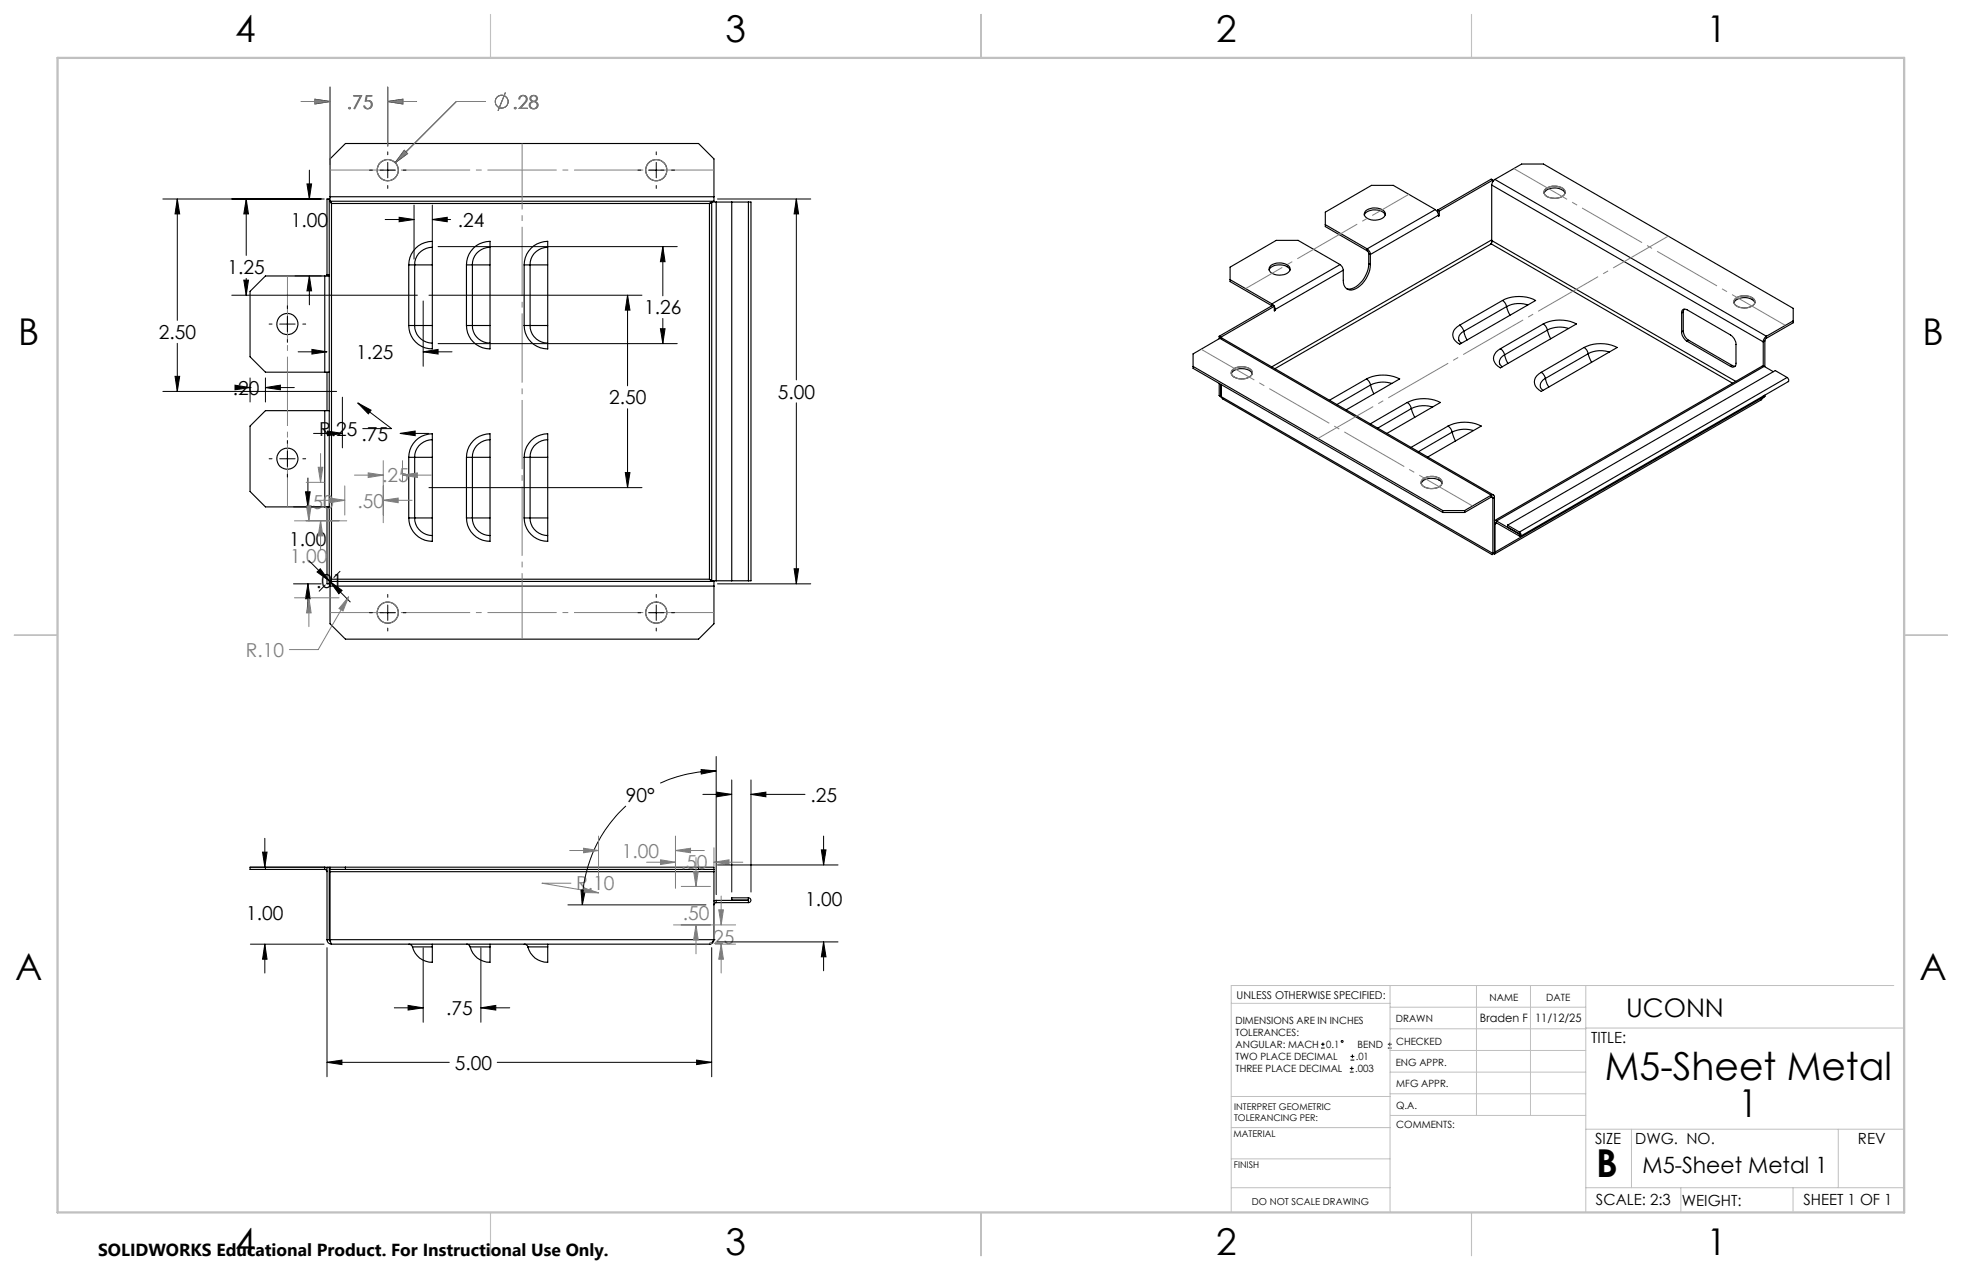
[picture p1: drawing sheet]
<svg xmlns="http://www.w3.org/2000/svg" width="432mm" height="279mm" viewBox="0 0 432 279" stroke-linecap="round" stroke-linejoin="round" font-family="sans-serif">
<g fill="none" stroke="#000" stroke-width=".25">
<path d="M328.5 39.6v.4M328.5 39.6l-11.7 6.8M328.5 39.6l-.3-.2-11.8 6.8M329 39.5a1.6 1.6 0 0 0-.7 1.2M329 39.5l59.8 34.5M329 39.5l5.9-3.4h4.8l55 31.7v3.2l-5.9 3.4M72.5 43.8l.5 1M72.5 43.8h-.5v16.9M72.5 43.8v38.1M72.6 43.3v1M72.6 44.3l.4 .5M72.6 43.3v-8.3l3.4-3.4h77.7l3.4 3.4v8.3"/>
<path d="M72.6 43.3h84.5M72.6 44.3h84.5M73 44.8h83.1M73 44.8v82.6M90 58.3a5.2 5.2 0 0 1 5.1-5.2v23.7a5.2 5.2 0 0 1-5.1-5.2M90 58.3h1.3M90 58.3v13.3M91.3 58.3h3.8M91.3 58.3v13.3M95.1 54.4a3.9 3.9 0 0 0-3.8 3.9M102.7 58.3a5.2 5.2 0 0 1 5.1-5.2v23.7a5.2 5.2 0 0 1-5.1-5.2M102.7 58.3h1.3"/>
<path d="M102.7 58.3v13.3M104 58.3h3.8M104 58.3v13.3M107.8 54.4a3.9 3.9 0 0 0-3.8 3.9M115.4 58.3a5.2 5.2 0 0 1 5.1-5.2v23.7a5.2 5.2 0 0 1-5.1-5.2M115.4 58.3h1.3M115.4 58.3v13.3M116.7 58.3h3.8M116.7 58.3v13.3M120.5 54.4a3.9 3.9 0 0 0-3.8 3.9M156.1 44.8v82.6M156.6 44.4h1"/>
<path d="M156.6 44.4l-.5 .4M156.6 44.4v83.4M157.1 43.3v1M157.1 44.3l-1 .5M157.6 44.4h7.1M157.6 44.4v83.4M161 44.4v83.4M164.7 44.4h.6v83.4h-.6M164.7 44.4v83.4M279.3 59.4a2.97 2.97 0 0 1 4.5-.3l.1 .3M279.7 58.4a3.3 3.3 0 0 1 4.1 .3 1.1 1.1 0 0 1-.8 1.6 3.1 3.1 0 0 1-3.6-.8 .96 .96 0 0 1 .3-1.1zM291.7 49.4l9.2 5.4"/>
<path d="M294.9 58.2a1.6 1.6 0 0 1 .7 1.2M294.9 58.2l-15 8.7M294.9 58.2l-9.2-5.3h-4.8l-10.2 5.9v3.1l9.2 5.4v-.4M295.6 59.4l-15 8.7M300.2 47.3a2.93 2.93 0 0 1 4.7 0M300.5 46.4a3.2 3.2 0 0 1 4.3 .4 1.4 1.4 0 0 1-1.6 1.6 2.6 2.6 0 0 1-3-1.1zM300.9 54.8a1.6 1.6 0 0 1 .7 1.2M300.9 55.2l.3 .6M300.9 54.8v.4M301.2 58a5.9 5.9 0 0 1-4.2 5.6l-.7-.1M301.2 58l.4 .2M301.2 55.8l.4 .2"/>
<path d="M301.2 55.8v2.2M301.6 58.2a6 6 0 0 1-4.2 5.6 1.78 1.78 0 0 1-1.8-2.1v-2.3M301.6 56v2.2M315.9 46.1a1.6 1.6 0 0 1 .7 1.2M315.9 46.1l-15 8.7M315.9 46.1l-9.3-5.3h-4.8l-10.1 5.9v3.1l9.2 5.4M316.4 46.2l.4 .2M316.4 46.2v.5M316.6 47.3l-15 8.7M316.6 47.3v.3l.2-.2M316.6 47.3l.2 .1M316.8 46.4v1"/>
<path d="M328.2 53.6h.1M328.2 53.7l-47.6 27.4M328.2 53.7l53.1 30.6M328.3 52.9l-.1 .8M328.3 40.7l59.8 34.5M328.3 52.8l-48.4 27.9M328.3 52.9l53.7 31M328.3 40.7v12.2M328.3 53.1l-.1 .6M339.8 42.5a2.89 2.89 0 0 1 4.2-.6l.4 .6M340.1 41.6a3.2 3.2 0 0 1 4.3 .3 1.21 1.21 0 0 1-1.1 1.6 3.3 3.3 0 0 1-3.4-.7 .83 .83 0 0 1 .2-1.2zM71.5 60.7h1"/>
<path d="M71.5 60.7v21.2M71.5 60.7h-13.1l-3.4 3.4v14.4l3.4 3.4h13.1M72 60.5h.5M90 71.6h1.3M91.3 71.6a3.9 3.9 0 0 0 3.8 3.9M91.3 71.6h3.8M102.7 71.6h1.3M104 71.6a3.9 3.9 0 0 0 3.8 3.9M104 71.6h3.8M115.4 71.6h1.3M116.7 71.6a3.9 3.9 0 0 0 3.8 3.9M116.7 71.6h3.8"/>
<path d="M268.3 74v.5M268.3 74l.4 .2M268.5 74.4h.5l59.7 34.5M268.5 74.4l-5.9 3.5v3.1l54.9 31.7M268.5 74.4l59.7 34.5M268.7 74.2v.2M270.7 61.5l9.2 5.4M279.9 66.9l.5 .4M280.5 67.5l.1 .6M280.5 67.4l-11.8 6.8M280.5 67.4v1l.1-.1M280.5 67.4l-.4-.2-11.8 6.8"/>
<path d="M280.5 68l.1 .1M280.5 68.2l.1 .1M280.6 68.1v.2M321.2 71.5l.6 .6 .4 .8M322.2 72.9a1.47 1.47 0 0 0-.7 2.5l.1 .1M322.2 72.9l.7 1.9M330.2 76.7a1.96 1.96 0 0 1 .9 1.4M330.7 66.1a8 8 0 0 1 7.3 0l-16.8 9.6a2.21 2.21 0 0 1-1.5-2.1 2.21 2.21 0 0 1 1.5-2.1M330.7 66.1a2.05 2.05 0 0 1 .9 1.4M330.7 66.1l-9.5 5.4M331.1 78.1a1.47 1.47 0 0 0-.7 2.4l.2 .2M331.1 78.1l.8 1.9"/>
<path d="M331.6 67.5l.7 1.9M331.6 67.5l-9.4 5.4M336.2 67.1a5.8 5.8 0 0 0-4.6 .4M339.7 71.3a8.3 8.3 0 0 1 7.3 0l-16.8 9.6a2.21 2.21 0 0 1-1.5-2.1 2.21 2.21 0 0 1 1.5-2.1M339.7 71.3a2.04 2.04 0 0 1 .8 1.3M339.7 71.3l-9.5 5.4M340.5 72.6l.8 1.9M340.5 72.6l-9.4 5.5M345.2 72.3a5.9 5.9 0 0 0-4.7 .3M348.6 76.4a8.3 8.3 0 0 1 7.3 0l-16.7 9.7a2.21 2.21 0 0 1-1.5-2.1 2.21 2.21 0 0 1 1.5-2.1M348.6 76.4a1.93 1.93 0 0 1 .9 1.4M348.6 76.4l-9.4 5.5"/>
<path d="M349.5 77.8l.8 1.9M349.5 77.8l-9.4 5.5M354.2 77.4a6.1 6.1 0 0 0-4.7 .4M370.1 73a2.61 2.61 0 0 0 1.2 2.1M370.1 68.9a.74 .74 0 0 1 .4-.8 .74 .74 0 0 1 .8 .1l9.6 5.5a2.61 2.61 0 0 1 1.2 2.1v4.1a.74 .74 0 0 1-.4 .8 .74 .74 0 0 1-.8-.1M370.1 68.9v4.1M370.5 72.8a2.61 2.61 0 0 0 1.2 2.1M370.5 68.7l-.4 .2M370.5 72.8l-.4 .2M370.5 68.7v4.1M370.6 68l-.1 .7M371.3 75.1l9.6 5.5"/>
<path d="M371.7 74.9l-.4 .2M371.7 74.9l9.5 5.5M381.6 66.6a2.92 2.92 0 0 1 4.6 0M381.8 65.9a3.3 3.3 0 0 1 4.3 0 1.08 1.08 0 0 1-.8 1.6 3.1 3.1 0 0 1-3.6-.8zM388.1 75.2v5.3M388.4 75l-.3 .2M388.4 75v5.7M388.8 74a1.6 1.6 0 0 0-.7 1.2M388.8 74.4l-.4 .6M388.8 74v.4M394.7 70.6l-5.9 3.4M71.5 81.9h1"/>
<path d="M71.5 90.3h1M71.5 90.3v21.2M71.5 90.3h-13.1l-3.4 3.4v14.4l3.4 3.4h13.1M72 81.9v8.4M72.5 81.9v8.4M72.5 90.3v38.1M95.1 96.7a3.9 3.9 0 0 0-3.8 3.9M107.8 96.7a3.9 3.9 0 0 0-3.8 3.9M120.5 96.7a3.9 3.9 0 0 0-3.8 3.9M262.6 80.6l54.9 31.7M268.3 87l.6 .5M268.3 87l.4 .2"/>
<path d="M268.3 84.3v2.7M268.7 84.6v2.6M268.7 87.2h.1M268.8 87.3l.3 .5 59.3 34.2M268.8 87.3l59.7 34.4M268.8 84.6v2.7M268.8 87.1l-.1 .1M271 82.2a2.62 2.62 0 0 1 3.3-1 1.73 1.73 0 0 1 1.3 1M271.3 81.4a3.2 3.2 0 0 1 4.3 .3 1.26 1.26 0 0 1-1.2 1.5 3.1 3.1 0 0 1-3.3-.7 .87 .87 0 0 1 .2-1.1zM300.7 83.4a8.3 8.3 0 0 1 7.3 0l-11.7 6.8M300.7 83.4l.6 .5 .3 .8M300.7 83.4l-8.1 4.7"/>
<path d="M301.6 84.7l.8 1.9M301.6 84.7l-7.4 4.3M306.3 84.3a6.3 6.3 0 0 0-4.7 .4M309.7 88.5a8.3 8.3 0 0 1 7.3 0l-11.8 6.9M309.7 88.5l.5 .4 .4 1M309.7 88.5l-8.1 4.7M310.6 89.9l.8 1.9M310.6 89.9l-7.4 4.3M315.3 89.5a6.3 6.3 0 0 0-4.7 .4M318.7 93.7a8.3 8.3 0 0 1 7.3 0l-11.8 6.8M318.7 93.7l.6 .6 .3 .8M318.7 93.7l-8.1 4.7"/>
<path d="M319.6 95.1l.7 1.9M319.6 95.1l-7.4 4.3M324.3 94.7a6.3 6.3 0 0 0-4.7 .4M339.2 81.9l.7 .8 .2 .6M340.1 83.3a1.47 1.47 0 0 0-.7 2.4l.2 .2M340.1 83.3l.8 1.9M381.2 80.4l.7 .2M381.2 80.4l-.3 .2M387.9 87.5l-.3 .5-58.7 33.9M387.9 87.5l-58.9 34M387.9 87.2v.3M387.9 87.3l.2 .1"/>
<path d="M387.9 87.4h.2M388.1 87.1v.3M388.3 80.6h-.5l-58.9 33.9 .5 .1M388.3 80.6l-58.9 34M388.3 80.6l2 1.2M388.4 87.2l-.6 .5M388.4 87.2l-.3 .2M388.4 86.9v.3M393.3 83l.4 .5-.1 .5-59 34M393.3 83l-58.9 34.1M393.3 83l-2.6-1.5-58.9 34M71.5 111.5h1"/>
<path d="M72 111.5v16.9h.5M72 111.8h.5M90 100.6a5.2 5.2 0 0 1 5.1-5.2v23.7a5.2 5.2 0 0 1-5.1-5.2M90 100.6h1.3M90 113.9h1.3M90 100.6v13.3M91.3 113.9a3.9 3.9 0 0 0 3.8 3.9M91.3 100.6h3.8M91.3 113.9h3.8M91.3 100.6v13.3M102.7 100.6a5.2 5.2 0 0 1 5.1-5.2v23.7a5.2 5.2 0 0 1-5.1-5.2M102.7 100.6h1.3"/>
<path d="M102.7 113.9h1.3M102.7 100.6v13.3M104 113.9a3.9 3.9 0 0 0 3.8 3.9M104 100.6h3.8M104 113.9h3.8M104 100.6v13.3M115.4 100.6a5.2 5.2 0 0 1 5.1-5.2v23.7a5.2 5.2 0 0 1-5.1-5.2M115.4 100.6h1.3M115.4 113.9h1.3M115.4 100.6v13.3M116.7 113.9a3.9 3.9 0 0 0 3.8 3.9M116.7 100.6h3.8"/>
<path d="M116.7 113.9h3.8M116.7 100.6v13.3M312.8 106.4a2.91 2.91 0 0 1 4.5-.3l.1 .3M312.9 105.6a3.1 3.1 0 0 1 4.4 .1 1.1 1.1 0 0 1-.9 1.5 3.1 3.1 0 0 1-3.6-.7l-.1-.3zM317.5 112.3h4.8M317.5 112.7h4.8M317.5 112.3v.4M322.3 112.3v.4M328.2 108.9a.44 .44 0 0 1 .5 0 .44 .44 0 0 1 .2 .5M328.2 109.4l.2-.1 .1 .3M328.2 108.9v.5M328.2 108.9l-5.9 3.4"/>
<path d="M328.2 109.4l-5.9 3.3M328.2 109.4l.3 .2M328.5 109.6v12.1M328.9 109.4l-.4 .2M328.9 109.4v12.1l-.4 .2M328.9 115.2l.1 .1M329 115.3v6.2M329.4 115a.19 .19 0 0 0-.3 0 .19 .19 0 0 0-.1 .3M329.4 114.6v.4M329.4 114.6l5 2.9M329.4 115l5 2.9M329.4 115l-.4 .3"/>
<path d="M331.8 115.5v.5l2.6 1.5M331.8 115.5l2.6 1.6M334.4 117.1l.4 .4v.4h-.4M334.4 117.5h.1M334.4 117.1v.8M72.6 127.9v1M72.6 128.9v8.3l3.4 3.4h77.7l3.4-3.4v-8.3M72.6 128.9h84.5M72.6 127.9h84.5M73 127.4l-.5 1M73 127.4l-.4 .5M73 127.4h83.1"/>
<path d="M156.1 127.4l.5 .4M156.1 127.4l1 .5M156.6 127.8h1M157.1 127.9v1M157.6 127.8h7.1M328.8 121.6l-.4 .4 .1-.3M328.9 121.4l.1 .1M329 121.5l-.1 .4-.4-.2M58.4 190.8v.5M71.5 191.3l.3 .1 .2 .4M71.5 190.8l.5 .1M71.5 190.8v.5"/>
<path d="M71.5 190.8h-16.5v.5h16.5M72.6 191.3v.5M72.6 191.3v-.5h84.5v.5M72.6 191.8v14.9M72.6 191.3h84.5M72.6 191.8h84.5M76 190.8v.5M153.7 190.8v.5M157.1 191.3v.5M157.1 191.8v14.9M157.6 198.6l-.3 .1-.2 .4M157.6 198.1l-.5 .1"/>
<path d="M157.6 198.1v.5M157.6 198.1h7.1M157.6 198.6h7.1M164.7 197.5a.53 .53 0 0 1 .6 .5 .53 .53 0 0 1-.6 .6M164.7 198v.1M164.7 197.5v.5M164.7 198.1v.5M164.7 197.5h-3.7v.5h3.7M72 206.7a.96 .96 0 0 0 1 1M72 206.7v-15.9h.5v15.9M72 206.7h.5M72.5 206.7l.2 .5"/>
<path d="M72.6 206.7l.4 1M72.6 206.7h.1M72.6 206.7h84.5M73 207.7h83.1M90 207.7l.6 .3 .2 .3M90.8 208.3h4.3M90.8 208.3a4.3 4.3 0 0 0 4.3 3.4v-3.4M95.1 207.7v.6M102.7 207.7l.6 .3 .2 .3M103.5 208.3h4.3M103.5 208.3a4.3 4.3 0 0 0 4.3 3.4v-3.4M107.8 207.7v.6"/>
<path d="M115.4 207.7l.6 .3 .2 .3M116.2 208.3h4.3M116.2 208.3a4.3 4.3 0 0 0 4.3 3.4v-3.4M120.5 207.7v.6M157.1 206.7l-.5 .7-.5 .3M157.1 206.7a.96 .96 0 0 1-1 1M157.1 206.7h.1"/>
<circle cx="85.3" cy="37.4" r="2.33"/>
<circle cx="144.4" cy="37.4" r="2.33"/>
<circle cx="63.2" cy="71.3" r="2.33"/>
<circle cx="63.3" cy="100.9" r="2.32"/>
<circle cx="85.3" cy="134.8" r="2.33"/>
<circle cx="144.4" cy="134.8" r="2.33"/>
</g>
<g fill="none" stroke="#000" stroke-width=".22">
<path d="M72.6 19.2v17M85.3 19.2v12.9M66.3 22.3h6.3M68.1 37.4v6.4M69.3 21.8l3.3 .5-3.3 .6zM81.3 37.4h.7M83.6 37.4h3.4M85.3 22.3l3.4-.5v1.1zM85.3 22.3h6.4M85.3 33.4v.6M85.3 35.7v3.4M88.7 37.4h.7"/>
<path d="M89 33.1l.7 .7-2.7 2zM106.8 22.3h-6.4l-13.4 13.5M111.2 20.4l-1.6 4M140.4 37.4h.6M142.7 37.4h3.4M144.4 33.4v.6M144.4 35.7v3.4M147.8 37.4h.6M35.8 43.8h35.6M39 43.8l.5 3.3h-1zM39 43.8v26.7M54.2 43.8l.5 3.3h-1z"/>
<path d="M54.2 43.8v12.4M67.6 40.5h1l-.5 3.3zM84.8 48.3h6.3M85.3 40.8v.7M87.8 47.8l3.3 .5-3.3 .5zM91.1 45.1v11.9M95.1 48.3l3.3-.5v1zM95.1 45.1v7.9M95.1 48.3h4.1M96.4 54.3h52.6M144.4 40.8v.7M145.9 54.3l.5 3.3h-1.1z"/>
<path d="M145.9 54.3v10.8M157.9 43.8h20.5M175.3 43.8l.5 3.3h-1zM175.3 43.8v39.8M39 75.5v10.6M51 64.9h40.9M53.7 61.6h1l-.5 3.3zM54.2 61.2v3.7M59.2 71.3h.7M61.6 71.3h3.3M63.3 67.3v.6M63.3 69.6v3.4"/>
<path d="M63.3 74.7v.6M64.9 60.7h5.8M65.6 77.4h6.4M66.6 71.3h.7M68.1 60.7l.5 3.3h-1zM68.1 60.7v6.4M68.7 76.9l3.3 .5-3.3 .5zM93.1 77.4l3.3-.5v1zM93.1 66.2v14.4M93.1 77.4h6.4M94.4 64.9h46.9M96.4 75.6h52.6"/>
<path d="M138.1 64.9l.5 3.3h-1zM138.1 64.9v20M145.3 72.3h1.1l-.5 3.3zM145.9 70.1v5.5M35.8 86.1h38.3M38.5 82.8h1l-.5 3.3zM51.7 84.7l3.3 .6-3.3 .5zM55 85.3h.1M55 83.1v5.3M58.4 85.3l3.3-.6v1.1zM58.4 83.1v5.3M58.4 85.3h6.4"/>
<path d="M63.3 96.9v.6M63.3 99.2v3.4M69 95.4h6.4M72.1 94.8l3.3 .6-3.3 .4zM75.4 87.4v11.1M78.7 88.7l3 1.5-.6 .9zM78.7 88.7l7.5 5.6h-6.4M88.1 95.4l3.3-.6v1zM88.1 95.4h6.3M138.1 89.9v17.4M175.3 88.6v39.8M59.2 100.9h.7"/>
<path d="M61.6 100.9h3.3M63.3 104.3v.7M64.6 111.5h6.1M66.6 100.9h.7M67.2 108.2h1.1l-.5 3.3zM67.8 105.2v6.3M94.4 107.3h46.9M137.6 104h1l-.5 3.3zM64.6 128.4h6.1M67.8 128.4l.5 3.3h-1.1zM67.8 128.4v6.4M68 123.3l4.5 4.5"/>
<path d="M69.8 125.8l.7-.7 2 2.7zM71.6 128.7l-1.4 1.4M72.6 127.9l2.7 2-.7 .7zM72.6 127.9l4.5 4.5M74.8 125.7l-1.3 1.3M81.3 134.8h.7M83.6 134.8h3.4M85.3 130.8v.6M85.3 133.1v3.4M85.3 138.2v.6M88.7 134.8h.7M140.4 134.8h.6"/>
<path d="M142.7 134.8h3.4M144.4 130.8v.6M144.4 133.1v3.4M144.4 138.2v.6M147.8 134.8h.6M157.9 128.4h20.5M174.8 125.1h1l-.5 3.3zM137.8 177.3a29.3 29.3 0 0 0-9.6 21.8M154.3 169.3l3.3 .3-3.3 .7zM154.7 174.8h6.3M157.6 169.6a29.2 29.2 0 0 0-12.3 2.7M157.6 166.4v30.4"/>
<path d="M157.7 174.3l3.3 .5-3.3 .5zM161 171.6v24.7M165.3 174.8l3.3-.5v1zM165.3 171.6v24.7M165.3 174.8h11.9M55.1 190.8h16.2M57.8 187.5h1l-.5 3.3zM58.3 184.4v6.4M125 199.1h30.4M127.8 195.8h1l-.6 3.3zM157.9 190.3h26.5M180.8 187h1l-.5 3.3z"/>
<path d="M181.3 183.9v6.4M55.1 207.7h16.2M58.3 207.7l.5 3.3h-1zM58.3 207.7v6.4M72 208.5v28.4M93.1 208.5v16.4M105.8 208.5v16.4M156.6 208.5v28.4M157.9 207.2h26.5M181.3 207.2l.5 3.3h-1zM181.3 207.2v6.4M72 233.7l3.2-.5v1z"/>
<path d="M72 233.7h26.9M86.8 221.7h6.3M89.8 221.2l3.3 .5-3.3 .5zM105.8 221.7l3.3-.5v1zM105.8 221.7h6.4M109.4 233.7h47.2M153.3 233.2l3.3 .5-3.3 .5zM290.7 230.6h.8M290.7 229.7h.8M291.1 229.3v.9M297.1 235.9h.8M297.1 235.1h.8"/>
<path d="M297.2 233.2h.9M297.2 232.4h.9M297.5 234.6v.9M297.6 232v.8M305.4 230.6h.9M305.4 229.7h.9M305.9 229.3v.9"/>
<circle cx="110.4" cy="22.4" r="1.42"/>
<circle cx="295.4" cy="229.1" r=".2"/>
</g>
<g fill="none" stroke="#808080" stroke-width=".22">
<path d="M72.6 19.2v17M85.3 19.2v12.9M66.3 22.3h6.3M69.3 21.8l3.3 .5-3.3 .6zM85.3 22.3l3.4-.5v1.1zM85.3 22.3h6.4M89 33.1l.7 .7-2.7 2zM106.8 22.3h-6.4l-13.4 13.5M111.2 20.4l-1.6 4M70.6 99.8v6.3M64.8 114.6h11.5M67.4 106.1h4"/>
<path d="M67.5 111.3h1l-.5 3.3zM68 108.2v6.4M69.5 110.1h6.4M70 102.8h1l-.4 3.3zM70.6 114.6l.4 3.3h-1zM70.6 114.6v6.3M72.6 109.6l3.3 .5-3.3 .5zM75.9 106.9v6.4M78 104.5h6.3M81 104l3.3 .5-3.3 .6zM84.3 110.1l3.3-.5v1zM84.3 101.4v13.6"/>
<path d="M84.3 110.1h6.4M88.6 104.5l3.3-.5v1.1zM88.6 101.4v4.4M88.6 104.5h6.3M64.8 131.5h9.8M68 131.5l.5 3.3h-1zM68 131.5v6.4M76.7 131.3l-1.2 3.1-.9-.5zM76.7 131.3l-6.7 11.6h-6.3M125.4 187.1h6.3M125.7 194.3h-6.4l12.5 2.1M128.4 186.6l3.3 .5-3.3 .5z"/>
<path d="M128.6 195.4l3.2 1h-3.4zM131.7 183.9v9.8M142.3 189.7h6.4M145.4 189.2l3.3 .5-3.3 .5zM148.7 187.1l3.3-.5v1zM148.7 183.9v11.5M148.7 187.1h6.3M149.9 195h6.5M152.6 191.7h1.1l-.5 3.3zM153.2 188.7v6.3M157.1 189.7l3.3-.5v1zM157.1 186.5v4"/>
<path d="M157.1 189.7h6.4M158.7 197.1v6.4M148.2 203.5h13.7M153.2 203.5l.5 3.3h-1.1zM153.2 203.5v6.3M157.4 207.7h4.5M158.2 200.2h1l-.5 3.3zM158.7 207.7l.5 3.3h-1zM158.7 207.7v6.4"/>
<circle cx="110.4" cy="22.4" r="1.42"/>
</g>
<g fill="none" stroke="#808080" stroke-width=".25">
<path d="M340 41.7a3.2 3.2 0 0 1 4.4 .2 1.41 1.41 0 0 1-1.5 1.7 2.79 2.79 0 0 1-3-1l-.1-.4zM381.9 65.7a3.1 3.1 0 0 1 4.3 .5 1.65 1.65 0 0 1-2 1.5 2.1 2.1 0 0 1-2.6-1.4zM271.3 81.4a3.2 3.2 0 0 1 4.3 .3 1.41 1.41 0 0 1-1.6 1.6 2.7 2.7 0 0 1-3-1.1zM313.1 105.4a3.2 3.2 0 0 1 4.2 .4l.1 .1a1.56 1.56 0 0 1-1.8 1.6 2.48 2.48 0 0 1-2.9-1.3z"/>
<circle cx="85.3" cy="37.4" r="2.32"/>
<circle cx="144.4" cy="37.4" r="2.33"/>
<circle cx="85.3" cy="134.8" r="2.33"/>
<circle cx="144.4" cy="134.8" r="2.32"/>
</g>
<path d="M333.2 37.1l59.7 34.5M264.3 76.8l59.8 34.5" fill="none" stroke="#808080" stroke-width=".22" stroke-dasharray="15.2 1.3 1.3 1.3" stroke-dashoffset="1.7" stroke-linecap="butt"/>
<path d="M274.1 63.5l36-20.7" fill="none" stroke="#808080" stroke-width=".22" stroke-dasharray="15.2 1.3 1.3 1.3" stroke-dashoffset="5.9" stroke-linecap="butt"/>
<path d="M367.2 51.9l-77.1 44.6" fill="none" stroke="#808080" stroke-width=".22" stroke-dasharray="15.2 1.3 1.3 1.3" stroke-dashoffset="1.2" stroke-linecap="butt"/>
<path d="M72.7 37.4h84.5M72.7 134.8h84.5" fill="none" stroke="#808080" stroke-width=".22" stroke-dasharray="15.2 1.3 1.3 1.3" stroke-dashoffset="3.5" stroke-linecap="butt"/>
<path d="M63.3 111.5v-50.8" fill="none" stroke="#808080" stroke-width=".22" stroke-dasharray="15.2 1.3 1.3 1.3" stroke-dashoffset="1.3" stroke-linecap="butt"/>
<path d="M114.9 31.6v109" fill="none" stroke="#808080" stroke-width=".22" stroke-dasharray="15.2 1.3 1.3 1.3" stroke-dashoffset=".7" stroke-linecap="butt"/>
<g fill="none" stroke="#c0c0c0" stroke-width=".22">
<path d="M305.9 216.8v49.9M324.9 216.8v28.6M336.8 216.8v28.6M349 216.8v49.9M416.8 216.8h-145.8v49.9M271 220.7h34.9M305.9 231.1h43.1M305.9 226.3h43.1M305.9 221.6h43.1M305.9 235.9h43.1M349 226.2h70.1M271 255h34.9"/>
<path d="M271 248.1h35M271 241.2h35M305.9 240.6h43.1M306 245.4h43M349 248.4h70.1M359.1 248.4v12.9M404.6 248.4v12.9M271 261.3h34.9M349 261.3h70.1M369.9 261.3v5.4M394.6 261.3v5.4"/>
</g>
<path d="M107.9 3.2v9.5M215.9 3.2v9.5M323.8 3.2v9.5M3.1 139.7h9.6M419.1 139.7h9.5M107.9 266.7v9.6M215.9 266.7v9.6M323.8 266.7v9.6" fill="none" stroke="#c0c0c0" stroke-width=".25"/>
<path d="M12.7 12.7h406.4v254h-406.4z" fill="none" stroke="#c0c0c0" stroke-width=".5"/>
<path d="M174.8 125.1h1l-.5 3.3zM175.3 43.8l.5 3.3h-1zM72.6 127.9l2.7 2-.7 .7zM69.8 125.8l.7-.7 2 2.7zM67.8 128.4l.5 3.3h-1.1zM67.2 108.2h1.1l-.5 3.3zM68.1 60.7l.5 3.3h-1zM67.6 40.5h1l-.5 3.3zM145.3 72.3h1.1l-.5 3.3zM145.9 54.3l.5 3.3h-1.1zM95.1 48.3l3.3-.5v1zM87.8 47.8l3.3 .5-3.3 .5zM53.7 61.6h1l-.5 3.3zM54.2 43.8l.5 3.3h-1zM93.1 77.4l3.3-.5v1zM68.7 76.9l3.3 .5-3.3 .5zM138.1 64.9l.5 3.3h-1zM137.6 104h1l-.5 3.3zM89 33.1l-2 2.7 2.7-2zM69.3 21.8l3.3 .5-3.3 .6zM85.3 22.3l3.4-.5v1.1zM78.7 88.7l2.4 2.4 .6-.9zM38.5 82.8h1l-.5 3.3zM39 43.8l.5 3.3h-1zM72.1 94.8l3.3 .6-3.3 .4zM88.1 95.4l3.3-.6v1zM58.4 85.3l3.3-.6v1.1zM51.7 84.7l3.3 .6-3.3 .5zM72 233.7l3.2-.5v1zM153.3 233.2l3.3 .5-3.3 .5zM181.3 207.2l.5 3.3h-1zM180.8 187h1l-.5 3.3zM57.8 187.5h1l-.5 3.3zM58.3 207.7l.5 3.3h-1zM127.8 195.8l.4 3.3 .6-3.3zM154.3 169.3v1l3.3-.7zM157.7 174.3l3.3 .5-3.3 .5zM165.3 174.8l3.3-.5v1zM89.8 221.2l3.3 .5-3.3 .5zM105.8 221.7l3.3-.5v1z" fill="#000"/>
<path d="M89 33.1l-2 2.7 2.7-2zM69.3 21.8l3.3 .5-3.3 .6zM85.3 22.3l3.4-.5v1.1zM67.5 111.3h1l-.5 3.3zM68 131.5l.5 3.3h-1zM72.6 109.6l3.3 .5-3.3 .5zM84.3 110.1l3.3-.5v1zM70.6 114.6l.4 3.3h-1zM70 102.8h1l-.4 3.3zM81 104l3.3 .5-3.3 .6zM88.6 104.5l3.3-.5v1.1zM76.7 131.3l-2.1 2.6 .9 .5zM148.7 187.1l3.3-.5v1zM128.4 186.6l3.3 .5-3.3 .5zM152.6 191.7h1.1l-.5 3.3zM153.2 203.5l.5 3.3h-1.1zM145.4 189.2l3.3 .5-3.3 .5zM157.1 189.7l3.3-.5v1zM158.2 200.2h1l-.5 3.3zM158.7 207.7l.5 3.3h-1zM128.6 195.4l-.2 1h3.4z" fill="#808080"/>
<g font-size="8.5">
<text x="353.2" y="237.7">M5-Sheet Metal</text>
<text x="382.6" y="245.8">1</text>
<text x="351.3" y="259">B</text>
</g>
<g font-size="8.1">
<text x="51.7" y="9.3">4</text>
<text x="159.7" y="9.3">3</text>
<text x="267.6" y="9.3">2</text>
<text x="375.6" y="9.3">1</text>
<text x="4" y="76">B</text>
<text x="423.1" y="76">B</text>
<text x="3.3" y="215.7">A</text>
<text x="422.4" y="215.7">A</text>
<text x="51.7" y="276">4</text>
<text x="159.7" y="276">3</text>
<text x="267.6" y="276">2</text>
<text x="375.6" y="276">1</text>
</g>
<text font-size="5.6" x="357.9" y="223.8">UCONN</text>
<text font-size="4.9" x="361.5" y="258.1">M5-Sheet Metal 1</text>
<g font-size="4.2">
<text x="76.3" y="23.9">.75</text>
<text x="112.8" y="23.9">.28</text>
<text x="64" y="49.9">1.00</text>
<text x="100.8" y="49.9">.24</text>
<text x="50.1" y="60.3">1.25</text>
<text x="141.8" y="69.1">1.26</text>
<text x="34.9" y="74.6">2.50</text>
<text x="78.4" y="79">1.25</text>
<text x="51.3" y="86.8">.20</text>
<text x="134" y="89">2.50</text>
<text x="171.2" y="87.7">5.00</text>
<text x="70.3" y="95.9">R.25 .75</text>
<text x="63.7" y="120.1">1.00</text>
<text x="69.6" y="129.5">.01</text>
<text x="137.8" y="176.4">90°</text>
<text x="178.3" y="176.4">.25</text>
<text x="54.2" y="202.3">1.00</text>
<text x="177.2" y="199.2">1.00</text>
<text x="98.2" y="223.3">.75</text>
<text x="100.1" y="235.3">5.00</text>
</g>
<g font-size="4.2" fill="#808080">
<text x="84.1" y="106.1">.25</text>
<text x="67.6" y="112.1">.50</text>
<text x="78.7" y="111.7">.50</text>
<text x="63.9" y="123.9">1.00</text>
<text x="54.1" y="144.5">R.10</text>
<text x="136.9" y="188.7">1.00</text>
<text x="149.9" y="191.3">.50</text>
<text x="126.8" y="195.9">R.10</text>
<text x="150.3" y="202.3">.50</text>
<text x="155.8" y="207.7">.25</text>
</g>
<text font-size="3.8" x="21.6" y="276.3">SOLIDWORKS Educational Product. For Instructional Use Only.</text>
<g font-size="3.4">
<text x="350.2" y="229.5">TITLE:</text>
<text x="351.1" y="251.6">SIZE</text>
<text x="359.9" y="251.6">DWG. NO.</text>
<text x="408.9" y="251.7">REV</text>
<text x="351.2" y="265.2">SCALE: 2:3</text>
<text x="370.1" y="265.3">WEIGHT:</text>
<text x="396.9" y="265.2">SHEET 1 OF 1</text>
</g>
<g font-size="2.5">
<text x="325.7" y="224.8">Braden F</text>
<text x="337.9" y="224.9">11/12/25</text>
</g>
<text font-size="2.4" x="272.2" y="219.7">UNLESS OTHERWISE SPECIFIED:</text>
<g font-size="2.2">
<text x="327.8" y="220.1">NAME</text>
<text x="340.3" y="220.2">DATE</text>
<text x="271.9" y="225.3">DIMENSIONS ARE IN INCHES</text>
<text x="271.9" y="227.9">TOLERANCES:</text>
<text x="307.2" y="224.9">DRAWN</text>
<text x="271.9" y="230.6">ANGULAR: MACH</text>
<text x="271.9" y="233.2">TWO PLACE DECIMAL</text>
<text x="291.9" y="230.6">0.1</text>
<text x="298.4" y="233.2">.01</text>
<text x="298.8" y="230.6">BEND</text>
<text x="307.3" y="229.8">CHECKED</text>
<text x="271.9" y="235.9">THREE PLACE DECIMAL</text>
<text x="298.2" y="235.9">.003</text>
<text x="307.2" y="234.4">ENG APPR.</text>
<text x="307.3" y="239.2">MFG APPR.</text>
<text x="307.3" y="243.9">Q.A.</text>
<text x="307.3" y="248.1">COMMENTS:</text>
</g>
<text font-size="2.1" x="275.5" y="265.1">DO NOT SCALE DRAWING</text>
<g font-size="2">
<text x="271.6" y="244.1">INTERPRET GEOMETRIC</text>
<text x="271.5" y="250.2">MATERIAL</text>
<text x="271.6" y="246.6">TOLERANCING PER:</text>
<text x="271.5" y="257">FINISH</text>
</g>
</svg>
